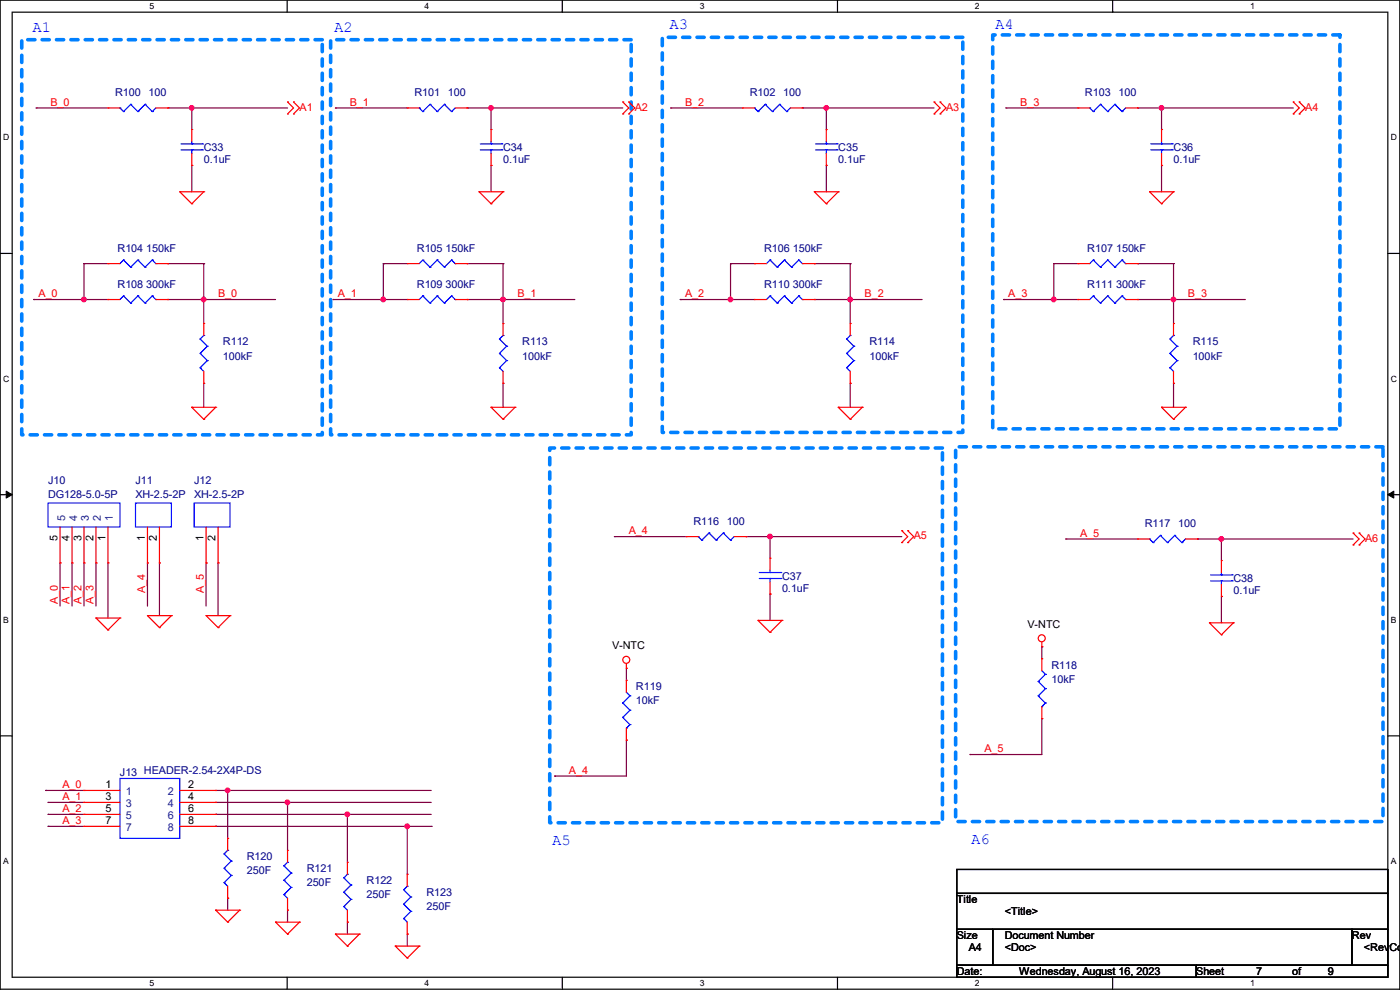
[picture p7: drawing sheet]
<svg xmlns="http://www.w3.org/2000/svg" width="297mm" height="210mm" viewBox="0 0 297 210" stroke-linecap="round" stroke-linejoin="round" font-family="sans-serif">
<path d="M0 0h297v209.8h-297zM2.6 2.6h291.8v204.7h-291.8z" fill="none" stroke="#000" stroke-width=".25"/>
<g fill="#fff">
<path d="M31.7 .3h1v2h-1z"/>
<path d="M31.7 207.6h1v1.9h-1z"/>
</g>
<path d="M60.9 0v2.6M60.9 207.3v2.5" fill="none" stroke="#000" stroke-width=".25"/>
<g fill="#fff">
<path d="M90.1 .3h1v2h-1z"/>
<path d="M90.1 207.6h1v1.9h-1z"/>
</g>
<path d="M119.3 0v2.6M119.3 207.3v2.5" fill="none" stroke="#000" stroke-width=".25"/>
<g fill="#fff">
<path d="M148.5 .3h.9v2h-.9z"/>
<path d="M148.5 207.6h.9v1.9h-.9z"/>
</g>
<path d="M177.7 0v2.6M177.7 207.3v2.5" fill="none" stroke="#000" stroke-width=".25"/>
<g fill="#fff">
<path d="M206.8 .3h1v2h-1z"/>
<path d="M206.8 207.6h1v1.9h-1z"/>
</g>
<path d="M236.1 0v2.6M236.1 207.3v2.5" fill="none" stroke="#000" stroke-width=".25"/>
<g fill="#fff">
<path d="M265.2 .3h1v2h-1z"/>
<path d="M265.2 207.6h1v1.9h-1z"/>
<path d="M.7 28.2h1.2v1.9h-1.2z"/>
<path d="M295.1 28.2h1.2v1.9h-1.2z"/>
<path d="M.7 79.3h1.2v2h-1.2z"/>
<path d="M295.1 79.3h1.2v2h-1.2z"/>
</g>
<path d="M0 53.8h2.6M294.4 53.8h2.6" fill="none" stroke="#000" stroke-width=".25"/>
<g fill="#fff">
<path d="M.7 130.5h1.2v2h-1.2z"/>
<path d="M295.1 130.5h1.1v2h-1.1z"/>
</g>
<path d="M0 104.9h2.6M294.4 104.9h2.6" fill="none" stroke="#000" stroke-width=".25"/>
<path d="M1.3 104.2l1.3 .7-1.3 .8zM294.4 104.9l1.3-.7v1.5z" fill="#000" stroke="#000" stroke-width=".21"/>
<g fill="#fff">
<path d="M.7 181.7h1.2v2h-1.2z"/>
<path d="M295.1 181.7h1.1v2h-1.1z"/>
</g>
<path d="M0 156.1h2.6M294.4 156.1h2.6M203 184.4h91.4v5.1h-91.4zM203 189.5h91.4v7.6h-91.4zM203 197.1h7.6v7.7h-7.6zM210.6 197.1h76.2v7.7h-76.2zM286.8 197.1h7.6v7.7h-7.6zM203 204.8h50.8v2.5h-50.8zM253.8 204.8h40.6v2.5h-40.6z" fill="none" stroke="#000" stroke-width=".25"/>
<path d="M4.6 8.4h63.8v83.8h-63.8zM70.1 8.4h63.8v83.8h-63.8zM140.5 7.9h63.8v83.8h-63.8zM210.6 7.4h73.7v83.6h-73.7zM116.6 95h83.3v79.5h-83.3zM202.7 94.8h90.7v79.5h-90.7z" fill="none" stroke="#0080ff" stroke-width=".76" stroke-dasharray="1.5"/>
<g fill="none" stroke="#800040" stroke-width=".25">
<path d="M7.7 22.9h.1M7.7 22.9h15.2M35.6 22.9h.1M35.6 22.9h25.4M40.7 35.1h.1M40.7 22.9h.1M40.7 22.9v4.6M40.7 35.1v5.6M71.2 22.9h.1M71.2 22.9h15.2M99.1 22.9h.1M99.1 22.9h33"/>
<path d="M104.2 35.1h.1M104.2 22.9h.1M104.2 22.9v4.6M104.2 35.1v5.6M142.3 22.9h.1M142.3 22.9h15.2M170.2 22.9h.1M170.2 22.9h28M175.3 35.1h.1M175.3 22.9h.1M175.3 22.9v4.6M175.3 35.1v5.6"/>
<path d="M213.4 22.9h.1M213.4 22.9h15.2M241.3 22.9h.1M241.3 22.9h33.1M246.4 35.1h.1M246.4 22.9h.1M246.4 22.9v4.6M246.4 35.1v5.6M17.8 55.9h.1M17.8 55.9v7.6M17.8 55.9h5.1M35.6 55.9h.1"/>
<path d="M35.6 55.9h7.6M43.2 55.9h.1M43.2 55.9v12.7M81.3 55.9h.1M81.3 55.9h5.1M81.3 55.9v7.6M99.1 55.9h.1M99.1 55.9h7.6M106.7 55.9h.1M106.7 55.9v12.7M155 55.9h.1M155 55.9h5.1"/>
<path d="M155 55.9v7.6M172.8 55.9h.1M172.8 55.9h7.6M180.4 55.9h.1M180.4 55.9v12.7M223.6 55.9h.1M223.6 55.9h5M223.6 55.9v7.6M241.3 55.9h.1M241.3 55.9h7.7M249 55.9h.1M249 55.9v12.7"/>
<path d="M7.2 63.5h.1M7.2 63.5h15.7M17.8 63.5h.1M35.6 63.5h.1M35.6 63.5h22.9M43.2 63.5h.1M70.7 63.5h.1M70.7 63.5h15.7M81.3 63.5h.1M99.1 63.5h.1M99.1 63.5h22.9M106.7 63.5h.1"/>
<path d="M144.3 63.5h.1M144.3 63.5h15.8M155 63.5h.1M172.8 63.5h.1M172.8 63.5h22.8M180.4 63.5h.1M212.9 63.5h.1M212.9 63.5h15.7M223.6 63.5h.1M241.3 63.5h.1M241.3 63.5h22.9M249 63.5h.1"/>
<path d="M43.2 81.3h.1M43.2 81.3v5.1M106.7 81.3h.1M106.7 81.3v5.1M180.4 81.3h.1M180.4 81.3v5.1M249 81.3h.1M249 81.3v5.1M12.7 119.4h.1M12.7 119.4v9.2M15.3 119.4h.1M15.3 119.4v9.2"/>
<path d="M17.8 119.4h.1M17.8 119.4v9.2M20.4 119.4h.1M20.4 119.4v9.2M22.9 119.4h.1M22.9 119.4v11.7M31.3 119.4h.1M31.3 119.4v9.2M33.8 119.4h.1M33.8 119.4v11.2M43.7 119.4h.1M43.7 119.4v9.2"/>
<path d="M46.3 119.4h.1M46.3 119.4v11.2M130.3 113.8h.1M130.3 113.8h15.3M158.3 113.8h.1M158.3 113.8h33M163.4 113.8h.1M163.4 113.8v4.6M226.1 114.3h.1M226.1 114.3h15.2M254 114.3h.1M254 114.3h33.1"/>
<path d="M259.1 114.3h.1M259.1 114.3v4.6M163.4 126h.1M163.4 126v5.6M221 137.2h.1M221 137.2v2.5M259.1 126.5h.1M259.1 126.5v5.6M132.9 141.8h.1M132.9 157h.1M132.9 141.8v2.5M132.9 157v7.6h-15.3"/>
<path d="M221 152.4h.1M221 152.4v7.7h-15.2M9.7 167.7h.1M9.7 167.7h8.1M10.2 170.2h.1M10.2 172.8h.1M10.2 175.3h.1M10.2 170.2h7.6M10.2 172.8h7.6M10.2 175.3h7.6M45.8 175.3h.1M45.8 167.7h.1"/>
<path d="M45.8 172.8h.1M45.8 170.2h.1M45.8 167.7h45.7M45.8 170.2h45.7M45.8 172.8h45.7M45.8 175.3h45.7M48.3 167.7h.1M48.3 167.7v10.1M61 170.2h.1M61 170.2v10.2M73.7 172.8h.1M73.7 172.8v10.1"/>
<path d="M86.4 175.3h.1M86.4 175.3v10.2M91.5 175.3h.1M117.6 164.6h.1M205.8 160.1h.1M48.3 190.5h.1M48.3 190.5v2.6M61 193.1h.1M61 193.1v2.5M73.7 195.6h.1M73.7 195.6v2.6M86.4 198.2h.1"/>
<path d="M86.4 198.2v2.5"/>
</g>
<g fill="#f0f" stroke="#f0f" stroke-width=".25">
<circle cx="40.7" cy="22.9" r=".49"/>
<circle cx="48.3" cy="167.7" r=".49"/>
<circle cx="43.2" cy="63.5" r=".49"/>
<circle cx="86.4" cy="175.3" r=".49"/>
<circle cx="61" cy="170.2" r=".49"/>
<circle cx="73.7" cy="172.7" r=".49"/>
<circle cx="104.2" cy="22.9" r=".49"/>
<circle cx="106.7" cy="63.5" r=".49"/>
<circle cx="175.3" cy="22.9" r=".49"/>
<circle cx="180.4" cy="63.5" r=".49"/>
<circle cx="246.4" cy="22.9" r=".49"/>
<circle cx="248.9" cy="63.5" r=".49"/>
<circle cx="163.3" cy="113.8" r=".49"/>
<circle cx="259.1" cy="114.3" r=".49"/>
<circle cx="17.8" cy="63.5" r=".49"/>
<circle cx="81.3" cy="63.5" r=".49"/>
<circle cx="155" cy="63.5" r=".49"/>
<circle cx="223.5" cy="63.5" r=".49"/>
</g>
<g fill="none" stroke="#f00" stroke-width=".25">
<path d="M22.9 22.9h.1M22.9 22.9h2.5M33.1 22.9h2.5M35.6 22.9h.1M40.7 27.5h.1M40.7 35.1h.1M40.7 27.5v2.5M40.7 32.6v2.5M61 24.2h.1M61 21.6h.1M61 21.6l1.3 1.3-1.3 1.3M62.3 24.2h.1"/>
<path d="M62.3 21.6h.1M62.3 21.6l1.2 1.3-1.2 1.3M86.4 22.9h.1M86.4 22.9h2.5M96.6 22.9h2.5M99.1 22.9h.1M104.2 27.5h.1M104.2 35.1h.1M104.2 27.5v2.5M104.2 32.6v2.5M132.1 24.2h.1M132.1 21.6h.1"/>
<path d="M132.1 21.6l1.3 1.3-1.3 1.3M133.4 24.2h.1M133.4 21.6h.1M133.4 21.6l1.3 1.3-1.3 1.3M157.5 22.9h.1M157.5 22.9h2.6M167.7 22.9h2.5M170.2 22.9h.1M175.3 27.5h.1M175.3 35.1h.1M175.3 27.5v2.5M175.3 32.6v2.5"/>
<path d="M198.2 24.2h.1M198.2 21.6h.1M198.2 21.6l1.2 1.3-1.2 1.3M199.4 24.2h.1M199.4 21.6h.1M199.4 21.6l1.3 1.3-1.3 1.3M228.6 22.9h.1M228.6 22.9h2.6M238.8 22.9h2.5M241.3 22.9h.1M246.4 27.5h.1M246.4 35.1h.1"/>
<path d="M246.4 27.5v2.5M246.4 32.6v2.5M274.4 24.2h.1M274.4 21.6h.1M274.4 21.6l1.2 1.3-1.2 1.3M275.6 24.2h.1M275.6 21.6h.1M275.6 21.6l1.3 1.3-1.3 1.3M22.9 55.9h.1M22.9 55.9h2.5M33.1 55.9h2.5M35.6 55.9h.1"/>
<path d="M38.1 40.7h.1M38.1 40.7h5.1M38.1 40.7l2.6 2.5M40.7 43.2h.1M43.2 40.7h.1M43.2 40.7l-2.5 2.5M86.4 55.9h.1M86.4 55.9h2.5M96.6 55.9h2.5M99.1 55.9h.1M101.6 40.7h.1M101.6 40.7h5.1"/>
<path d="M101.6 40.7l2.6 2.5M104.2 43.2h.1M106.7 40.7h.1M106.7 40.7l-2.5 2.5M160.1 55.9h.1M160.1 55.9h2.5M170.2 55.9h2.6M172.8 40.7h.1M172.8 55.9h.1M172.8 40.7h5M172.8 40.7l2.5 2.5M175.3 43.2h.1"/>
<path d="M177.8 40.7h.1M177.8 40.7l-2.5 2.5M228.6 55.9h.1M228.6 55.9h2.6M238.8 55.9h2.5M241.3 55.9h.1M243.9 40.7h.1M243.9 40.7h5.1M243.9 40.7l2.5 2.5M246.4 43.2h.1M249 40.7h.1M249 40.7l-2.6 2.5"/>
<path d="M22.9 63.5h.1M22.9 63.5h2.5M33.1 63.5h2.5M35.6 63.5h.1M43.2 68.6h.1M43.2 68.6v2.6M43.2 78.8v2.5M86.4 63.5h.1M86.4 63.5h2.5M96.6 63.5h2.5M99.1 63.5h.1M106.7 68.6h.1"/>
<path d="M106.7 68.6v2.6M106.7 78.8v2.5M160.1 63.5h.1M160.1 63.5h2.5M170.2 63.5h2.6M172.8 63.5h.1M180.4 68.6h.1M180.4 68.6v2.6M180.4 78.8v2.5M228.6 63.5h.1M228.6 63.5h2.6M238.8 63.5h2.5"/>
<path d="M241.3 63.5h.1M249 68.6h.1M249 68.6v2.6M249 78.8v2.5M40.7 86.4h.1M40.7 86.4h5.1M40.7 86.4l2.5 2.5M43.2 88.9h.1M43.2 81.3h.1M45.8 86.4h.1M45.8 86.4l-2.6 2.5M104.2 86.4h.1"/>
<path d="M104.2 86.4h5.1M104.2 86.4l2.5 2.5M106.7 88.9h.1M106.7 81.3h.1M109.3 86.4h.1M109.3 86.4l-2.6 2.5M177.8 86.4h.1M177.8 86.4h5.1M177.8 86.4l2.6 2.5M180.4 88.9h.1M180.4 81.3h.1M182.9 86.4h.1"/>
<path d="M182.9 86.4l-2.5 2.5M246.4 86.4h.1M246.4 86.4h5.1M246.4 86.4l2.6 2.5M249 88.9h.1M249 81.3h.1M251.5 86.4h.1M251.5 86.4l-2.5 2.5M12.7 119.4h.1M12.7 111.8v7.6M15.3 119.4h.1M15.3 111.8v7.6"/>
<path d="M17.8 119.4h.1M17.8 111.8v7.6M20.4 119.4h.1M20.4 111.8v7.6M22.9 119.4h.1M22.9 111.8v7.6M31.3 119.4h.1M31.3 111.8v7.6M33.8 119.4h.1M33.8 111.8v7.6M43.7 119.4h.1M43.7 111.8v7.6"/>
<path d="M46.3 119.4h.1M46.3 111.8v7.6M145.6 113.8h.1M145.6 113.8h2.5M155.7 113.8h2.6M158.3 113.8h.1M163.4 118.4h.1M163.4 118.4v2.5M191.3 115.1h.1M191.3 112.6h.1M191.3 112.6l1.3 1.2-1.3 1.3M192.6 115.1h.1"/>
<path d="M192.6 112.6h.1M192.6 112.6l1.2 1.2-1.2 1.3M241.3 114.3h.1M241.3 114.3h2.6M251.5 114.3h2.5M254 114.3h.1M259.1 118.9h.1M259.1 118.9v2.6M287.1 115.6h.1M287.1 113.1h.1M287.1 113.1l1.2 1.2-1.2 1.3M288.3 115.6h.1"/>
<path d="M288.3 113.1h.1M288.3 113.1l1.3 1.2-1.3 1.3M20.4 131.1h.1M20.4 131.1h5M20.4 131.1l2.5 2.5M22.9 133.6h.1M25.4 131.1h.1M25.4 131.1l-2.5 2.5M31.3 130.6h.1M31.3 130.6h5.1M31.3 130.6l2.5 2.5M33.8 133.1h.1"/>
<path d="M36.4 130.6h.1M36.4 130.6l-2.6 2.5M43.7 130.6h.1M43.7 130.6h5.1M43.7 130.6l2.6 2.5M46.3 133.1h.1M48.8 130.6h.1M48.8 130.6l-2.5 2.5M160.8 131.6h.1M160.8 131.6h5.1M160.8 131.6l2.6 2.6M163.4 134.2h.1"/>
<path d="M163.4 126h.1M163.4 123.5v2.5M165.9 131.6h.1M165.9 131.6l-2.5 2.6M221 137.2h.1M221 139.7h.1M221 136.2v1M221 139.7v2.6M256.6 132.1h.1M256.6 132.1h5.1M256.6 132.1l2.5 2.6M259.1 134.7h.1"/>
<path d="M259.1 126.5h.1M259.1 124v2.5M261.7 132.1h.1M261.7 132.1l-2.6 2.6M132.9 141.8h.1M132.9 144.3h.1M132.9 157h.1M132.9 140.8v1M132.9 144.3v2.6M132.9 154.5v2.5M221 152.4h.1M221 149.9v2.5"/>
<path d="M17.8 167.7h.1M17.8 170.2h.1M17.8 172.8h.1M17.8 175.3h.1M17.8 167.7h7.6M17.8 170.2h7.6M17.8 172.8h7.6M17.8 175.3h7.6M38.1 167.7h7.7M38.1 170.2h7.7M38.1 172.8h7.7M38.1 175.3h7.7"/>
<path d="M45.8 167.7h.1M45.8 170.2h.1M45.8 172.8h.1M45.8 175.3h.1M48.3 177.8h.1M48.3 177.8v2.6M45.8 193.1h.1M45.8 193.1h5M45.8 193.1l2.5 2.5M48.3 195.6h.1M48.3 190.5h.1M48.3 188v2.5"/>
<path d="M50.8 193.1h.1M50.8 193.1l-2.5 2.5M58.5 195.6h.1M58.5 195.6h5M58.5 195.6l2.5 2.6M61 198.2h.1M61 193.1h.1M61 180.4h.1M61 180.4v2.5M61 190.5v2.6M63.5 195.6h.1M63.5 195.6l-2.5 2.6"/>
<path d="M71.2 198.2h.1M71.2 198.2h5M71.2 198.2l2.5 2.5M73.7 195.6h.1M73.7 182.9h.1M73.7 182.9v2.6M73.7 193.1v2.5M76.2 198.2h.1M76.2 198.2l-2.5 2.5M86.4 198.2h.1M86.4 185.5h.1M86.4 185.5v2.5"/>
<path d="M86.4 195.6v2.6M73.7 200.7h.1M83.9 200.7h.1M83.9 200.7h5M83.9 200.7l2.5 2.5M86.4 203.2h.1M88.9 200.7h.1M88.9 200.7l-2.5 2.5"/>
<circle cx="132.9" cy="140" r=".74"/>
<circle cx="221" cy="135.4" r=".74"/>
</g>
<g fill="none" stroke="#00f" stroke-width=".25">
<path d="M25.4 22.9h.1M25.4 22.9l.8 .8M26.2 23.7h.1M27.7 22.1h.1M27.7 22.1l1.6 1.6M27.7 22.1l-1.5 1.6M29.3 23.7h.1M30.8 22.1h.1M30.8 22.1l1.5 1.6M30.8 22.1l-1.5 1.6M32.3 23.7h.1M33.1 22.9l-.8 .8"/>
<path d="M38.4 31.8h4.6M38.4 30.5h4.6M40.7 30.5h.1M40.7 31.8h.1M40.7 30v.5M40.7 31.8v.8M43 31.8h.1M43 30.5h.1M88.9 22.9h.1M88.9 22.9l.8 .8M89.7 23.7h.1M91.2 22.1h.1"/>
<path d="M91.2 22.1l1.6 1.6M91.2 22.1l-1.5 1.6M92.8 23.7h.1M94.3 22.1h.1M94.3 22.1l1.5 1.6M94.3 22.1l-1.5 1.6M95.8 23.7h.1M96.6 22.9l-.8 .8M101.9 31.8h4.6M101.9 30.5h4.6M104.2 30.5h.1M104.2 31.8h.1"/>
<path d="M104.2 30v.5M104.2 31.8v.8M106.5 31.8h.1M106.5 30.5h.1M160.1 22.9h.1M160.1 22.9l.7 .8M160.8 23.7h.1M162.3 22.1h.1M162.3 22.1l1.6 1.6M162.3 22.1l-1.5 1.6M163.9 23.7h.1M165.4 22.1h.1"/>
<path d="M165.4 22.1l1.5 1.6M165.4 22.1l-1.5 1.6M166.9 23.7h.1M167.7 22.9l-.8 .8M173 31.8h4.6M173 30.5h4.6M175.3 30.5h.1M175.3 31.8h.1M175.3 30v.5M175.3 31.8v.8M177.6 31.8h.1M177.6 30.5h.1"/>
<path d="M231.2 22.9h.1M231.2 22.9l.7 .8M231.9 23.7h.1M233.5 22.1h.1M233.5 22.1l1.5 1.6M233.5 22.1l-1.6 1.6M235 23.7h.1M236.5 22.1h.1M236.5 22.1l1.5 1.6M236.5 22.1l-1.5 1.6M238 23.7h.1M238.8 22.9l-.8 .8"/>
<path d="M244.1 31.8h4.6M244.1 30.5h4.6M246.4 30.5h.1M246.4 31.8h.1M246.4 30v.5M246.4 31.8v.8M248.7 31.8h.1M248.7 30.5h.1M26.2 55.2h.1M26.2 55.2l-.8 .7M26.2 55.2l1.5 1.5M27.7 56.7h.1"/>
<path d="M29.3 55.2h.1M29.3 55.2l-1.6 1.5M29.3 55.2l1.5 1.5M30.8 56.7h.1M32.3 55.2h.1M32.3 55.2l-1.5 1.5M32.3 55.2l.8 .7M33.1 55.9h.1M89.7 55.2h.1M89.7 55.2l-.8 .7M89.7 55.2l1.5 1.5M91.2 56.7h.1"/>
<path d="M92.8 55.2h.1M92.8 55.2l-1.6 1.5M92.8 55.2l1.5 1.5M94.3 56.7h.1M95.8 55.2h.1M95.8 55.2l-1.5 1.5M95.8 55.2l.8 .7M96.6 55.9h.1M163.4 55.2h.1M163.4 55.2l-.8 .7M163.4 55.2l1.5 1.5M164.9 56.7h.1"/>
<path d="M166.4 55.2h.1M166.4 55.2l-1.5 1.5M166.4 55.2l1.5 1.5M167.9 56.7h.1M169.5 55.2h.1M169.5 55.2l-1.6 1.5M169.5 55.2l.7 .7M170.2 55.9h.1M231.9 55.2h.1M231.9 55.2l-.7 .7M231.9 55.2l1.6 1.5M233.5 56.7h.1"/>
<path d="M235 55.2h.1M235 55.2l-1.5 1.5M235 55.2l1.5 1.5M236.5 56.7h.1M238 55.2h.1M238 55.2l-1.5 1.5M238 55.2l.8 .7M238.8 55.9h.1M26.2 62.8h.1M26.2 62.8l-.8 .7M26.2 62.8l1.5 1.5M27.7 64.3h.1"/>
<path d="M29.3 62.8h.1M29.3 62.8l-1.6 1.5M29.3 62.8l1.5 1.5M30.8 64.3h.1M32.3 62.8h.1M32.3 62.8l-1.5 1.5M32.3 62.8l.8 .7M33.1 63.5h.1M42.5 78h.1M42.5 75h.1M42.5 71.9h.1M42.5 78l.7 .8"/>
<path d="M42.5 75l1.5 1.5M42.5 71.9l1.5 1.5M43.2 71.2h.1M43.2 71.2l-.7 .7M44 76.5h.1M44 73.4h.1M44 76.5l-1.5 1.5M44 73.4l-1.5 1.6M89.7 62.8h.1M89.7 62.8l-.8 .7M89.7 62.8l1.5 1.5M91.2 64.3h.1"/>
<path d="M92.8 62.8h.1M92.8 62.8l-1.6 1.5M92.8 62.8l1.5 1.5M94.3 64.3h.1M95.8 62.8h.1M95.8 62.8l-1.5 1.5M95.8 62.8l.8 .7M96.6 63.5h.1M106 78h.1M106 75h.1M106 71.9h.1M106 78l.7 .8"/>
<path d="M106 75l1.5 1.5M106 71.9l1.5 1.5M106.7 71.2h.1M106.7 71.2l-.7 .7M107.5 76.5h.1M107.5 73.4h.1M107.5 76.5l-1.5 1.5M107.5 73.4l-1.5 1.6M163.4 62.8h.1M163.4 62.8l-.8 .7M163.4 62.8l1.5 1.5M164.9 64.3h.1"/>
<path d="M166.4 62.8h.1M166.4 62.8l-1.5 1.5M166.4 62.8l1.5 1.5M167.9 64.3h.1M169.5 62.8h.1M169.5 62.8l-1.6 1.5M169.5 62.8l.7 .7M170.2 63.5h.1M179.6 78h.1M179.6 75h.1M179.6 71.9h.1M179.6 78l.8 .8"/>
<path d="M179.6 75l1.5 1.5M179.6 71.9l1.5 1.5M180.4 71.2h.1M180.4 71.2l-.8 .7M181.1 76.5h.1M181.1 73.4h.1M181.1 76.5l-1.5 1.5M181.1 73.4l-1.5 1.6M231.9 62.8h.1M231.9 62.8l-.7 .7M231.9 62.8l1.6 1.5M233.5 64.3h.1"/>
<path d="M235 62.8h.1M235 62.8l-1.5 1.5M235 62.8l1.5 1.5M236.5 64.3h.1M238 62.8h.1M238 62.8l-1.5 1.5M238 62.8l.8 .7M238.8 63.5h.1M248.2 78h.1M248.2 75h.1M248.2 71.9h.1M248.2 78l.8 .8"/>
<path d="M248.2 75l1.5 1.5M248.2 71.9l1.5 1.5M249 71.2h.1M249 71.2l-.8 .7M249.7 76.5h.1M249.7 73.4h.1M249.7 76.5l-1.5 1.5M249.7 73.4l-1.5 1.6M10.2 106.7h15.2v5.1h-15.2zM28.7 106.7h7.7v5.1h-7.7zM41.2 106.7h7.6v5.1h-7.6zM148.1 113.8h.1"/>
<path d="M148.1 113.8l.8 .8M148.9 114.6h.1M150.4 113.1h.1M150.4 113.1l1.5 1.5M150.4 113.1l-1.5 1.5M151.9 114.6h.1M153.5 113.1h.1M153.5 113.1l1.5 1.5M153.5 113.1l-1.6 1.5M155 114.6h.1M155.7 113.8l-.7 .8M243.9 114.3h.1"/>
<path d="M243.9 114.3l.7 .8M244.6 115.1h.1M246.2 113.6h.1M246.2 113.6l1.5 1.5M246.2 113.6l-1.6 1.5M247.7 115.1h.1M249.2 113.6h.1M249.2 113.6l1.5 1.5M249.2 113.6l-1.5 1.5M250.7 115.1h.1M251.5 114.3l-.8 .8M161.1 122.7h4.6"/>
<path d="M161.1 121.5h4.6M163.4 121.5h.1M163.4 122.7h.1M163.4 120.9v.6M163.4 122.7v.8M165.7 122.7h.1M165.7 121.5h.1M256.8 123.2h4.6M256.8 122h4.6M259.1 122h.1M259.1 123.2h.1M259.1 121.5v.5"/>
<path d="M259.1 123.2v.8M261.4 123.2h.1M261.4 122h.1M132.1 149.1h.1M132.1 152.2h.1M132.1 149.1l1.5 1.6M132.1 152.2l1.5 1.5M132.9 154.5h.1M132.9 146.9l.7 .7M133.6 147.6h.1M133.6 150.7h.1M133.6 153.7h.1"/>
<path d="M133.6 147.6l-1.5 1.5M133.6 150.7l-1.5 1.5M133.6 153.7l-.7 .8M220.3 144.6h.1M220.3 147.6h.1M220.3 144.6l1.5 1.5M220.3 147.6l1.5 1.5M221 149.9h.1M221 142.3l.8 .7M221.8 143h.1M221.8 146.1h.1M221.8 149.1h.1"/>
<path d="M221.8 143l-1.5 1.6M221.8 146.1l-1.5 1.5M221.8 149.1l-.8 .8M25.4 165.1h12.7v12.7h-12.7zM47.5 187.2h.1M47.5 184.2h.1M47.5 181.1h.1M47.5 187.2l.8 .8M47.5 184.2l1.6 1.5M47.5 181.1l1.6 1.6M48.3 180.4h.1M48.3 180.4l-.8 .7"/>
<path d="M49.1 185.7h.1M49.1 182.7h.1M49.1 185.7l-1.6 1.5M49.1 182.7l-1.6 1.5M60.2 189.8h.1M60.2 186.7h.1M60.2 183.7h.1M60.2 189.8l.8 .7M60.2 186.7l1.6 1.6M60.2 183.7l1.6 1.5M61 182.9h.1M61 182.9l-.8 .8"/>
<path d="M61.8 188.3h.1M61.8 185.2h.1M61.8 188.3l-1.6 1.5M61.8 185.2l-1.6 1.5M72.9 192.3h.1M72.9 189.3h.1M72.9 186.2h.1M72.9 192.3l.8 .8M72.9 189.3l1.6 1.5M72.9 186.2l1.6 1.5M73.7 185.5h.1M73.7 185.5l-.8 .7"/>
<path d="M74.5 190.8h.1M74.5 187.7h.1M74.5 190.8l-1.6 1.5M74.5 187.7l-1.6 1.6M85.6 194.9h.1M85.6 191.8h.1M85.6 188.8h.1M85.6 194.9l.8 .7M85.6 191.8l1.6 1.5M85.6 188.8l1.6 1.5M86.4 188h.1M86.4 188l-.8 .8"/>
<path d="M87.2 193.3h.1M87.2 190.3h.1M87.2 193.3l-1.6 1.6M87.2 190.3l-1.6 1.5"/>
</g>
<g font-size="3.3" fill="#00f">
<text x="6.9" y="6.7">A1</text>
<text x="70.9" y="6.7">A2</text>
<text x="142" y="6.2">A3</text>
<text x="211.1" y="6.2">A4</text>
<text x="117.1" y="179.2">A5</text>
<text x="206" y="178.9">A6</text>
</g>
<g font-size="2.3" fill="#f00">
<text x="10.7" y="22.4">B_0</text>
<text x="63.5" y="23.5">A1</text>
<text x="74.2" y="22.4">B_1</text>
<text x="134.7" y="23.5">A2</text>
<text x="145.3" y="22.4">B_2</text>
<text x="200.7" y="23.5">A3</text>
<text x="216.5" y="22.4">B_3</text>
<text x="276.9" y="23.5">A4</text>
<text x="8.2" y="63">A_0</text>
<text x="46.3" y="63">B_0</text>
<text x="71.7" y="63">A_1</text>
<text x="109.8" y="63">B_1</text>
<text x="145.3" y="63">A_2</text>
<text x="183.4" y="63">B_2</text>
<text x="213.9" y="63">A_3</text>
<text x="252" y="63">B_3</text>
<text x="133.4" y="113.3">A_4</text>
<text x="229.2" y="113.8">A_5</text>
<text x="193.8" y="114.4">A5</text>
<text x="289.6" y="114.9">A6</text>
<text x="30.8" y="125.8" transform="rotate(-90 30.8 125.8)">A_4</text>
<text x="43.2" y="125.8" transform="rotate(-90 43.2 125.8)">A_5</text>
<text x="12.2" y="128.1" transform="rotate(-90 12.2 128.1)">A_0</text>
<text x="14.8" y="128.1" transform="rotate(-90 14.8 128.1)">A_1</text>
<text x="17.3" y="128.1" transform="rotate(-90 17.3 128.1)">A_2</text>
<text x="19.9" y="128.1" transform="rotate(-90 19.9 128.1)">A_3</text>
<text x="208.8" y="159.6">A_5</text>
<text x="13.3" y="167.2">A_0</text>
<text x="120.7" y="164.1">A_4</text>
<text x="13.3" y="169.7">A_1</text>
<text x="13.3" y="172.3">A_2</text>
<text x="13.3" y="174.8">A_3</text>
</g>
<g font-size="2.3" fill="#000080">
<text x="24.4" y="20.4">R100</text>
<text x="31.5" y="20.4">100</text>
<text x="87.9" y="20.4">R101</text>
<text x="95" y="20.4">100</text>
<text x="159" y="20.4">R102</text>
<text x="166.2" y="20.4">100</text>
<text x="230.2" y="20.4">R103</text>
<text x="237.3" y="20.4">100</text>
<text x="43.2" y="32.1">C33</text>
<text x="43.2" y="34.6">0.1uF</text>
<text x="106.7" y="32.1">C34</text>
<text x="106.7" y="34.6">0.1uF</text>
<text x="177.8" y="32.1">C35</text>
<text x="177.8" y="34.6">0.1uF</text>
<text x="249" y="32.1">C36</text>
<text x="249" y="34.6">0.1uF</text>
<text x="24.9" y="53.4">R104 150kF</text>
<text x="88.4" y="53.4">R105 150kF</text>
<text x="162.1" y="53.4">R106 150kF</text>
<text x="230.7" y="53.4">R107 150kF</text>
<text x="24.9" y="61">R108 300kF</text>
<text x="88.4" y="61">R109 300kF</text>
<text x="162.1" y="61">R110 300kF</text>
<text x="230.7" y="61">R111 300kF</text>
<text x="47.3" y="73.2">R112</text>
<text x="47.3" y="76.3">100kF</text>
<text x="110.8" y="73.2">R113</text>
<text x="110.8" y="76.3">100kF</text>
<text x="184.4" y="73.2">R114</text>
<text x="184.4" y="76.3">100kF</text>
<text x="253" y="73.2">R115</text>
<text x="253" y="76.3">100kF</text>
<text x="10.2" y="102.7">J10</text>
<text x="10.2" y="105.7">DG128-5.0-5P</text>
<text x="28.7" y="102.7">J11</text>
<text x="28.7" y="105.7">XH-2.5-2P</text>
<text x="41.2" y="102.7">J12</text>
<text x="41.2" y="105.7">XH-2.5-2P</text>
<text x="147.1" y="111.3">R116</text>
<text x="154.2" y="111.3">100</text>
<text x="242.9" y="111.8">R117</text>
<text x="250" y="111.8">100</text>
<text x="165.9" y="123">C37</text>
<text x="165.9" y="125.6">0.1uF</text>
<text x="261.7" y="123.5">C38</text>
<text x="261.7" y="126.1">0.1uF</text>
<text x="223.1" y="141.8">R118</text>
<text x="134.9" y="146.4">R119</text>
<text x="134.9" y="149.4">10kF</text>
<text x="223.1" y="144.9">10kF</text>
<text x="25.4" y="164.7">J13 HEADER-2.54-2X4P-DS</text>
<text x="52.4" y="182.5">R120</text>
<text x="52.4" y="185.5">250F</text>
<text x="65.1" y="185">R121</text>
<text x="65.1" y="188">250F</text>
<text x="77.8" y="187.5">R122</text>
<text x="77.8" y="190.6">250F</text>
<text x="90.5" y="190.1">R123</text>
<text x="90.5" y="193.1">250F</text>
</g>
<g font-size="2.3" fill="#004080">
<text x="13.8" y="110.5" transform="rotate(-90 13.8 110.5)">5</text>
<text x="16.3" y="110.5" transform="rotate(-90 16.3 110.5)">4</text>
<text x="18.9" y="110.5" transform="rotate(-90 18.9 110.5)">3</text>
<text x="21.4" y="110.5" transform="rotate(-90 21.4 110.5)">2</text>
<text x="24" y="110.5" transform="rotate(-90 24 110.5)">1</text>
<text x="26.7" y="168.7">1</text>
<text x="26.7" y="171.3">3</text>
<text x="26.7" y="173.8">5</text>
<text x="35.6" y="168.7">2</text>
<text x="35.6" y="171.3">4</text>
<text x="35.6" y="173.8">6</text>
<text x="26.7" y="176.4">7</text>
<text x="35.6" y="176.4">8</text>
</g>
<g font-size="2.3">
<text x="12.2" y="114.9" transform="rotate(-90 12.2 114.9)">5</text>
<text x="14.7" y="114.9" transform="rotate(-90 14.7 114.9)">4</text>
<text x="17.3" y="114.9" transform="rotate(-90 17.3 114.9)">3</text>
<text x="19.8" y="114.9" transform="rotate(-90 19.8 114.9)">2</text>
<text x="22.4" y="114.9" transform="rotate(-90 22.4 114.9)">1</text>
<text x="30.7" y="114.9" transform="rotate(-90 30.7 114.9)">1</text>
<text x="33.3" y="114.9" transform="rotate(-90 33.3 114.9)">2</text>
<text x="43.2" y="114.9" transform="rotate(-90 43.2 114.9)">1</text>
<text x="45.7" y="114.9" transform="rotate(-90 45.7 114.9)">2</text>
<text x="129.8" y="137.8">V-NTC</text>
<text x="218" y="133.2">V-NTC</text>
<text x="22.4" y="167.1">1</text>
<text x="39.9" y="167.1">2</text>
<text x="22.4" y="169.7">3</text>
<text x="22.4" y="172.2">5</text>
<text x="39.9" y="169.7">4</text>
<text x="39.9" y="172.2">6</text>
<text x="22.4" y="174.8">7</text>
<text x="39.9" y="174.8">8</text>
<text x="203" y="191.6">Title</text>
<text x="213.2" y="194.1">&lt;Title&gt;</text>
<text x="203" y="199.2">Size</text>
<text x="205.5" y="201.8">A4</text>
<text x="213.1" y="199.2">Document Number</text>
<text x="213.2" y="201.8">&lt;Doc&gt;</text>
<text x="286.8" y="199.2">Rev</text>
<text x="289.4" y="201.8">&lt;RevCod</text>
<text x="203" y="206.8">Date:</text>
<text x="216.2" y="206.8">Wednesday, August 16, 2023</text>
<text x="253.8" y="206.8">Sheet</text>
<text x="266.5" y="206.8">7</text>
<text x="274.1" y="206.8">of</text>
<text x="281.7" y="206.8">9</text>
</g>
<g font-size="1.8">
<text x="31.7" y="1.9">5</text>
<text x="90.1" y="1.9">4</text>
<text x="148.5" y="1.9">3</text>
<text x="206.8" y="1.9">2</text>
<text x="265.2" y="1.9">1</text>
<text x=".7" y="29.8">D</text>
<text x="295.1" y="29.8">D</text>
<text x=".7" y="80.9">C</text>
<text x="295.1" y="80.9">C</text>
<text x=".7" y="132.1">B</text>
<text x="295.1" y="132.1">B</text>
<text x=".7" y="183.3">A</text>
<text x="295.1" y="183.3">A</text>
<text x="31.7" y="209.2">5</text>
<text x="90.1" y="209.2">4</text>
<text x="148.5" y="209.2">3</text>
<text x="206.8" y="209.2">2</text>
<text x="265.2" y="209.2">1</text>
</g>
</svg>
